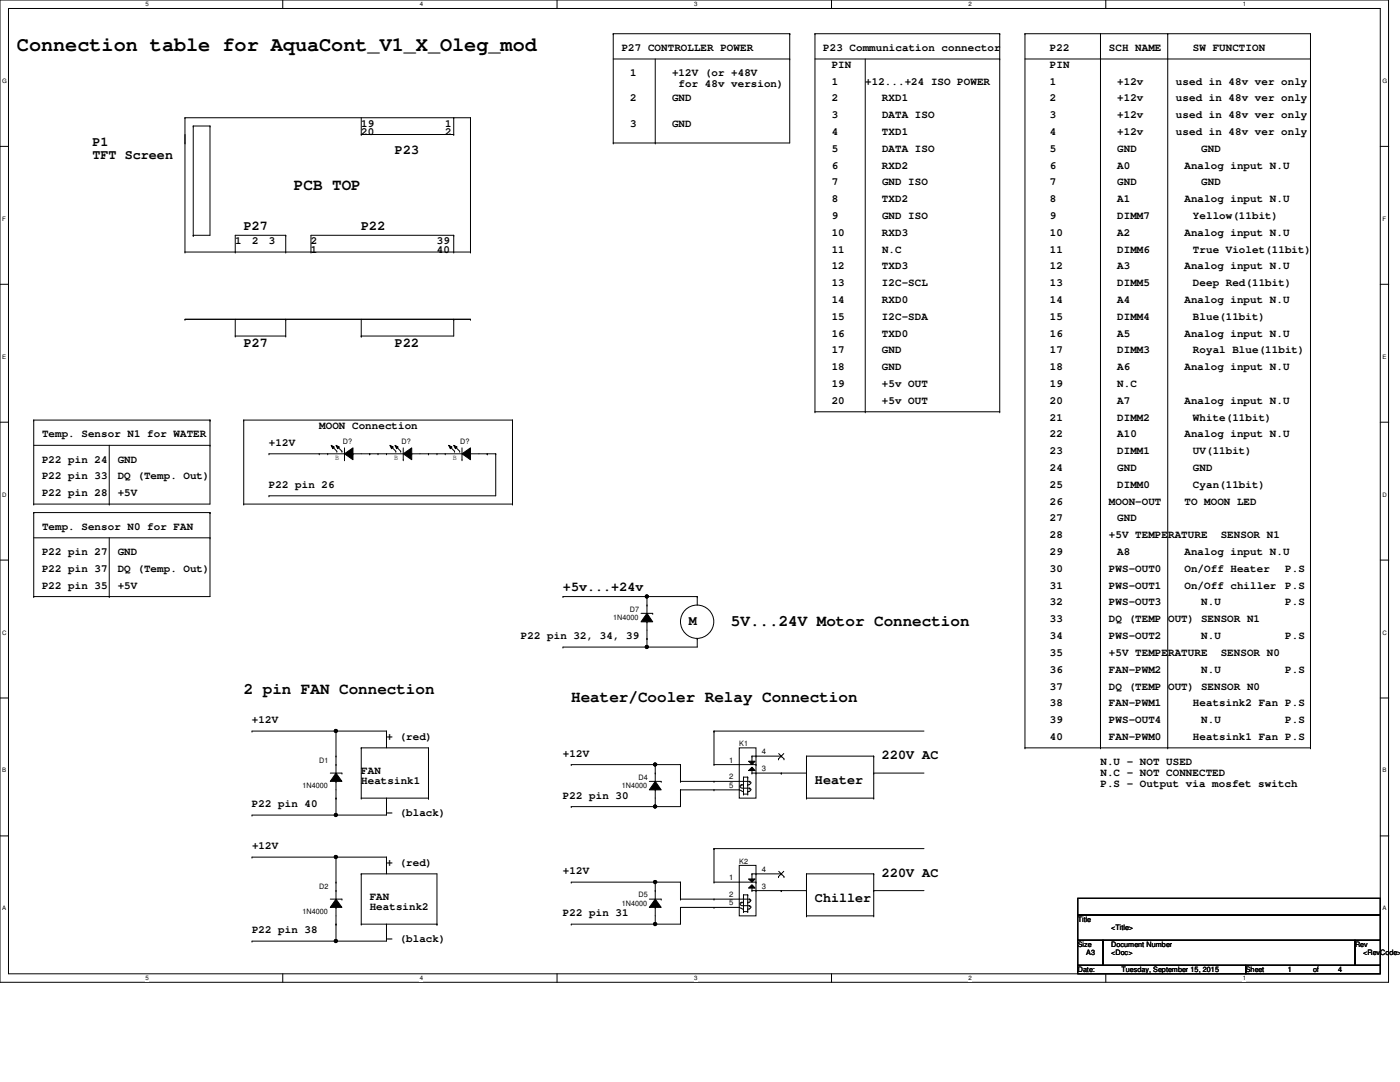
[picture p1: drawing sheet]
<svg xmlns="http://www.w3.org/2000/svg" width="279mm" height="216mm" viewBox="0 0 279 216" stroke-linecap="round" stroke-linejoin="round" font-family="sans-serif">
<path d="M0 0h277.1v196h-277.1zM1.7 1.7h273.8v192.6h-273.8z" fill="none" stroke="#000" stroke-width=".2"/>
<g fill="#fff">
<path d="M29 .2h.7v1.3h-.7z"/>
<path d="M29 194.5h.7v1.3h-.7z"/>
</g>
<path d="M56.4 0v1.7M56.4 194.3v1.7" fill="none" stroke="#000" stroke-width=".2"/>
<g fill="#fff">
<path d="M83.8 .2h.6v1.3h-.6z"/>
<path d="M83.8 194.5h.6v1.3h-.6z"/>
</g>
<path d="M111.2 0v1.7M111.2 194.3v1.7" fill="none" stroke="#000" stroke-width=".2"/>
<g fill="#fff">
<path d="M138.5 .2h.6v1.3h-.6z"/>
<path d="M138.5 194.5h.6v1.3h-.6z"/>
</g>
<path d="M165.9 0v1.7M165.9 194.3v1.7" fill="none" stroke="#000" stroke-width=".2"/>
<g fill="#fff">
<path d="M193.3 .2h.6v1.3h-.6z"/>
<path d="M193.3 194.5h.6v1.3h-.6z"/>
</g>
<path d="M220.7 0v1.7M220.7 194.3v1.7" fill="none" stroke="#000" stroke-width=".2"/>
<g fill="#fff">
<path d="M248 .2h.7v1.3h-.7z"/>
<path d="M248 194.5h.7v1.3h-.7z"/>
<path d="M.4 15.5h.9v1.3h-.9z"/>
<path d="M275.9 15.5h.9v1.3h-.9z"/>
<path d="M.4 43h.7v1.3h-.7z"/>
<path d="M275.9 43h.7v1.3h-.7z"/>
</g>
<path d="M0 29.2h1.7M275.5 29.2h1.7" fill="none" stroke="#000" stroke-width=".2"/>
<g fill="#fff">
<path d="M.4 70.5h.8v1.3h-.8z"/>
<path d="M275.9 70.5h.7v1.3h-.7z"/>
</g>
<path d="M0 56.7h1.7M275.5 56.7h1.7" fill="none" stroke="#000" stroke-width=".2"/>
<g fill="#fff">
<path d="M.4 98h.9v1.4h-.9z"/>
<path d="M275.9 98h.8v1.4h-.8z"/>
</g>
<path d="M0 84.2h1.7M275.5 84.2h1.7" fill="none" stroke="#000" stroke-width=".2"/>
<g fill="#fff">
<path d="M.4 125.5h.9v1.4h-.9z"/>
<path d="M275.9 125.5h.8v1.4h-.8z"/>
</g>
<path d="M0 111.8h1.7M275.5 111.8h1.7" fill="none" stroke="#000" stroke-width=".2"/>
<g fill="#fff">
<path d="M.4 153h.8v1.4h-.8z"/>
<path d="M275.9 153h.7v1.4h-.7z"/>
</g>
<path d="M0 139.3h1.7M275.5 139.3h1.7" fill="none" stroke="#000" stroke-width=".2"/>
<g fill="#fff">
<path d="M.4 180.6h.8v1.3h-.8z"/>
<path d="M275.9 180.6h.7v1.3h-.7z"/>
</g>
<g fill="none" stroke="#000" stroke-width=".2">
<path d="M122.4 6.7h.1M122.4 6.7h35.2M122.4 11.8h35.2M122.4 6.7v21.8M130.8 11.8v16.7M157.6 6.7h.1M157.6 11.8h.1M157.6 6.7v21.8h-35.2M162.6 6.7h.1M162.6 6.7h36.9M162.6 11.8h36.9M162.6 6.7v75.5"/>
<path d="M172.7 11.8v70.4M199.5 6.7h.1M199.5 11.8h.1M199.5 6.7v75.5M204.6 6.7h.1M204.6 6.7h56.9M204.6 6.7v142.5M204.6 11.8h56.9M219.6 6.7h.1M219.6 6.7v142.5M233 6.7h.1M233 6.7v142.5"/>
<path d="M261.5 6.7h.1M261.5 11.8h.1M261.5 6.7v142.5M36.9 23.5h.1M36.9 28.5h.1M36.9 23.5v26.8M36.9 23.5h57M38.6 25.1h.1M38.6 25.1v21.8M38.6 25.1h3.3M41.9 25.1h.1M41.9 25.1v21.8h-3.3"/>
<path d="M72.1 26.8h.1M72.1 23.5v3.3M72.1 26.8h18.5M90.6 26.8h.1M90.6 23.5h.1M90.6 23.5v3.3M93.9 23.5h.1M93.9 23.5v26.8M122.4 28.5h.1M130.8 28.5h.1M36.9 50.3h.1M36.9 50.3h57"/>
<path d="M38.6 46.9h.1M46.9 50.3h.1M57 46.9h.1M57 50.3h.1M57 46.9h-10.1v3.4M57 46.9v3.4M62.1 50.3h.1M90.6 46.9h.1M90.6 50.3h.1M90.6 46.9h-28.5v3.4M90.6 46.9v3.4M93.9 50.3h.1"/>
<path d="M36.9 63.7h.1M36.9 63.7h57M46.9 67.1h.1M46.9 63.7v3.4M46.9 67.1h10.1M57 67.1h.1M57 63.7h.1M57 63.7v3.4M72.1 67.1h.1M72.1 63.7v3.4M90.6 63.7h.1M90.6 63.7v3.4h-18.5"/>
<path d="M93.9 63.7h.1M6.7 83.8h.1M6.7 83.8v16.8M6.7 83.8h35.2M6.7 88.9h35.2M21.8 88.9v11.7M41.9 83.8h.1M41.9 88.9h.1M41.9 83.8v16.8h-35.2M48.6 83.8h.1M48.6 83.8h53.7M48.6 83.8v16.8"/>
<path d="M53.7 90.6h.1M53.7 98.9h.1M53.7 90.6h15M63.7 90.6h.1M65.4 90.6h.1M66.1 88.9l.6 .3-.3 .3zM66.3 89l.9 1M67.1 88.9l.6 .3-.3 .3zM67.2 90h.1M67.2 89l1 1M68.2 90h.1M68.7 90.6l1.7-1.2v2.3z"/>
<path d="M68.7 91.7h.1M68.7 89.4v2.3M70.4 90.6h.1M70.4 90.6h10.1M73.8 90.6h.1M75.4 90.6h.1M77.1 90.6h.1M77.8 88.9l.7 .3-.4 .3zM78 89l1 1M78.8 88.9l.7 .3-.3 .3zM79 90h.1M79 89l1 1"/>
<path d="M80 90h.1M80.5 90.6l1.7-1.2v2.3zM80.5 91.7h.1M80.5 89.4v2.3M82.2 90.6h.1M82.2 90.6h10M85.5 90.6h.1M87.2 90.6h.1M88.9 90.6h.1M89.5 88.9l.7 .3-.3 .3zM89.7 89l1 1M90.6 88.9l.6 .3-.3 .3z"/>
<path d="M90.7 90h.1M90.7 89l1 1M91.7 90h.1M92.2 90.6l1.7-1.2v2.3zM92.2 91.7h.1M92.2 89.4v2.3M93.9 90.6h.1M93.9 90.6h5M97.2 90.6h.1M98.9 90.6h.1M98.9 90.6v8.3h-45.2M102.3 83.8h.1"/>
<path d="M102.3 83.8v16.8M162.6 82.2h.1M162.6 82.2h36.9M172.7 82.2h.1M199.5 82.2h.1M6.7 119h.1M6.7 102.3h.1M6.7 100.6h.1M6.7 102.3h35.2M6.7 102.3v16.7M6.7 107.3h35.2M21.8 119h.1"/>
<path d="M21.8 100.6h.1M21.8 107.3v11.7M41.9 102.3h.1M41.9 107.3h.1M41.9 102.3v16.7h-35.2M48.6 100.6h.1M48.6 100.6h53.7M102.3 100.6h.1M112.4 119h.1M112.4 119h26.7M129.1 119h.1M129.1 119v3.4"/>
<path d="M139.1 119h.1M139.1 119v1.7M112.4 129.1h.1M127.9 122.4h2.4M129.1 122.4l1.2 1.7h-2.4zM129.1 129.1h.1M129.1 127.4h.1M129.1 124.1h.1M129.1 120.7h.1M129.1 124.1v5M130.3 122.4h.1M139.1 127.4h.1"/>
<path d="M139.1 127.4v1.7h-26.7M50.3 145.9h.1M50.3 145.9h26.8M65.9 154.3h2.3M67.1 154.3l1.1 1.6h-2.3zM67.1 145.9h.1M67.1 159.3h.1M67.1 155.9h.1M67.1 152.6h.1M67.1 150.9h.1M67.1 145.9v8.4M67.1 155.9v6.7"/>
<path d="M68.2 154.3h.1M72.1 149.2h.1M72.1 159.3h.1M72.1 149.2v10.1M72.1 149.2h13.4v10.1M72.1 159.3h13.4M77.1 145.9h.1M77.1 159.3h.1M77.1 145.9v3.3M77.1 159.3v3.3h-26.8M85.5 159.3h.1M114 152.6h.1"/>
<path d="M114 152.6h21.8M129.6 155.9h2.4M130.8 155.9l1.2 1.7h-2.4zM130.8 152.6h.1M130.8 157.6h.1M130.8 154.3h.1M130.8 152.6v3.3M130.8 157.6v3.4M132 155.9h.1M135.8 157.6h.1M135.8 152.6h.1M135.8 155.9h.1"/>
<path d="M135.8 157.6h11.7l.3 .2M135.8 157.6v3.4h-21.8M135.8 152.6v3.3M135.8 155.9h13.8M142.5 145.9h.1M142.5 152.6h.1M142.5 155.9h.1M142.5 157.6h.1M142.5 145.9h41.9M142.5 152.6h8.4M142.5 145.9v6.7M147.5 149.2h3.4v10.1h-3.4z"/>
<path d="M147.9 157.7l.3 .2M148 156.6h.1M148 156.6a.32 .32 0 0 0-.3 .3 .32 .32 0 0 0 .3 .3M148 156.6h.4M148 157.3h1.6M148.2 157.9h.2M148.4 158.5h.1M148.4 155.1h.1M148.4 157.9h.1M148.4 155.1v3.4M148.4 158.5h.8M148.4 155.1h.8"/>
<path d="M149.2 158.5h.1M149.2 155.1h.1M149.2 156.6h.1M149.2 157.9h.1M149.2 155.1v3.4M149.2 156.6h.4M149.2 157.9h.4M149.4 151.9h1.3l-.6 .7zM149.6 155.9h.1M149.6 157.3h.1M149.6 155.9a.32 .32 0 0 1 .3 .4 .32 .32 0 0 1-.4 .2M149.6 157.3a.32 .32 0 0 1 .3 .3 .32 .32 0 0 1-.4 .3"/>
<path d="M150.1 153.1l.6 .7h-1.3zM150.1 154.3h.1M150.1 150.9h.1M150.1 150.9h5.8M150.1 154.3h10.9M150.1 150.9v1M150.1 153.8v.5M150.9 154.3h.1M150.9 150.9h.1M150.9 152.6h.1M155.4 151.4h.1M155.4 150.4l1.1 1"/>
<path d="M155.9 154.3h.1M155.9 150.9h.1M156.4 150.4l-1 1M156.5 151.4h.1M161 159.3h.1M161 150.9h.1M161 159.3h13.4M161 150.9v8.4M161 150.9h13.4M174.4 159.3h.1M174.4 150.9h.1M174.4 154.3h.1"/>
<path d="M174.4 150.9v8.4M174.4 154.3h10M204.6 149.2h.1M204.6 149.2h56.9M219.6 149.2h.1M233 149.2h.1M261.5 149.2h.1M0 166.8h1.7M50.3 162.6h.1M50.3 171h.1M50.3 171h26.8M65.9 179.4h2.3"/>
<path d="M67.1 179.4l1.1 1.7h-2.3zM67.1 162.6h.1M67.1 171h.1M67.1 177.7h.1M67.1 176h.1M67.1 171v8.4M68.2 179.4h.1M72.1 174.4h.1M72.1 174.4v10M72.1 174.4h15.1v10M77.1 171h.1M77.1 171v3.4"/>
<path d="M114 161h.1M114 176h.1M114 176h21.8M129.6 179.4h2.4M130.8 179.4l1.2 1.7h-2.4zM130.8 161h.1M130.8 176h.1M130.8 177.7h.1M130.8 176v3.4M132 179.4h.1M135.8 176h.1M135.8 179.4h.1"/>
<path d="M135.8 176v3.4M135.8 179.4h13.8M142.5 169.3h.1M142.5 176h.1M142.5 179.4h.1M142.5 169.3v6.7M142.5 176h8.4M142.5 169.3h41.9M147.5 172.7h3.4v10.1h-3.4zM148.4 178.6h.1M148.4 178.6v3.3M148.4 178.6h.8"/>
<path d="M149.2 178.6h.1M149.2 178.6v3.3M149.4 175.4h1.3l-.6 .6zM149.6 179.4h.1M149.6 179.4l.3 .3-.4 .3M150.1 176.5l.6 .7h-1.3zM150.1 177.7h.1M150.1 174.4h.1M150.1 174.4h5.8M150.1 177.7h10.9M150.1 174.4v1M150.1 177.2v.5"/>
<path d="M150.9 177.7h.1M150.9 174.4h.1M150.9 176h.1M155.4 174.9h.1M155.4 173.9l1.1 1M155.9 177.7h.1M155.9 174.4h.1M156.4 173.9l-1 1M156.5 174.9h.1M161 174.4h.1M161 174.4h13.4M161 174.4v8.4"/>
<path d="M174.4 174.4h.1M174.4 177.7h.1M174.4 174.4v8.4M174.4 177.7h10M215.1 179.2h60.4v3.4h-60.4zM275.5 166.8h1.7M50.3 187.8h.1M67.1 187.8h.1M67.1 184.4h.1M67.1 181.1h.1M67.1 181.1v6.7M72.1 184.4h.1"/>
<path d="M72.1 184.4h15.1M77.1 184.4h.1M77.1 184.4v3.4h-26.8M87.2 184.4h.1M114 184.4h.1M130.8 184.4h.1M130.8 181.1h.1M130.8 181.1v3.3M135.8 181.1h.1M135.8 181.1h11.7l.3 .1M135.8 181.1v3.3h-21.8M142.5 181.1h.1"/>
<path d="M147.9 181.2l.3 .2M148 180h.1M148 180a.32 .32 0 0 0-.3 .3 .32 .32 0 0 0 .3 .4M148 180h.4M148 180.7h1.6M148.2 181.4h.2M148.4 181.9h.1M148.4 181.4h.1M148.4 181.9h.8M149.2 181.9h.1M149.2 180h.1M149.2 181.4h.1"/>
<path d="M149.2 180h.4M149.2 181.4h.4M149.6 180.7h.1M149.6 180.7a.32 .32 0 0 1 .3 .4 .32 .32 0 0 1-.4 .3M161 182.8h.1M161 182.8h13.4M174.4 182.8h.1M215.1 182.6h60.4v5h-60.4zM215.1 187.6h5v5h-5zM215.1 192.6h33.5v1.7h-33.5zM220.1 187.6h50.3v5h-50.3zM248.6 192.6h26.9v1.7h-26.9z"/>
<path d="M270.4 187.6h5.1v5h-5.1z"/>
<circle cx="129.1" cy="119" r=".32"/>
<circle cx="129.1" cy="129.1" r=".32"/>
<circle cx="139.1" cy="124.1" r="3.3"/>
<circle cx="67" cy="145.9" r=".32"/>
<circle cx="130.7" cy="152.5" r=".32"/>
<circle cx="67" cy="162.6" r=".32"/>
<circle cx="67" cy="171" r=".32"/>
<circle cx="130.7" cy="176" r=".32"/>
<circle cx="130.7" cy="160.9" r=".32"/>
<circle cx="67" cy="187.8" r=".32"/>
<circle cx="130.7" cy="184.4" r=".32"/>
</g>
<g fill="#000">
<path d="M149.4 151.9h1.3l-.6 .7zM150.1 153.1l.6 .7h-1.3zM149.4 175.4h1.3l-.6 .6zM150.1 176.5l.6 .7h-1.3z"/>
<path d="M66.1 88.9l.6 .3-.3 .3z" fill-rule="evenodd"/>
<path d="M67.1 88.9l.6 .3-.3 .3z" fill-rule="evenodd"/>
<path d="M68.7 90.6l1.7-1.2v2.3z" fill-rule="evenodd"/>
<path d="M77.8 88.9l.7 .3-.4 .3z" fill-rule="evenodd"/>
<path d="M78.8 88.9l.7 .3-.3 .3z" fill-rule="evenodd"/>
<path d="M80.5 90.6l1.7-1.2v2.3z" fill-rule="evenodd"/>
<path d="M89.5 88.9l.7 .3-.3 .3z" fill-rule="evenodd"/>
<path d="M90.6 88.9l.6 .3-.3 .3z" fill-rule="evenodd"/>
<path d="M92.2 90.6l1.7-1.2v2.3z" fill-rule="evenodd"/>
<path d="M129.1 122.4l1.2 1.7h-2.4z" fill-rule="evenodd"/>
<path d="M67.1 154.3l1.1 1.6h-2.3z" fill-rule="evenodd"/>
<path d="M130.8 155.9l1.2 1.7h-2.4z" fill-rule="evenodd"/>
<path d="M67.1 179.4l1.1 1.7h-2.3z" fill-rule="evenodd"/>
<path d="M130.8 179.4l1.2 1.7h-2.4z" fill-rule="evenodd"/>
<circle cx="129.1" cy="119" r=".32"/>
<circle cx="129.1" cy="129.1" r=".32"/>
<circle cx="67" cy="145.9" r=".32"/>
<circle cx="130.7" cy="152.5" r=".32"/>
<circle cx="67" cy="162.6" r=".32"/>
<circle cx="67" cy="171" r=".32"/>
<circle cx="130.7" cy="176" r=".32"/>
<circle cx="130.7" cy="160.9" r=".32"/>
<circle cx="67" cy="187.8" r=".32"/>
<circle cx="130.7" cy="184.4" r=".32"/>
</g>
<text font-size="4" x="3.4" y="10.1">Connection table for AquaCont_V1_X_Oleg_mod</text>
<g font-size="3.2">
<text x="58.7" y="37.8">PCB TOP</text>
<text x="145.9" y="125">5V...24V Motor Connection</text>
<text x="48.6" y="138.4">2 pin FAN Connection</text>
<text x="114" y="140.1">Heater/Cooler Relay Connection</text>
</g>
<g font-size="2.7">
<text x="18.5" y="29.1">P1</text>
<text x="18.5" y="31.7">TFT Screen</text>
<text x="78.8" y="30.8">P23</text>
<text x="48.6" y="45.8">P27</text>
<text x="72.1" y="45.8">P22</text>
<text x="48.6" y="69.3">P27</text>
<text x="78.8" y="69.3">P22</text>
<text x="112.4" y="117.9">+5v...+24v</text>
<text x="137.5" y="124.6">M</text>
<text x="176" y="151.5">220V AC</text>
<text x="162.6" y="156.5">Heater</text>
<text x="162.6" y="180">Chiller</text>
<text x="176" y="174.9">220V AC</text>
</g>
<g font-size="2.2">
<text x="124.1" y="10.2">P27 CONTROLLER POWER</text>
<text x="164.3" y="10.2">P23 Communication connector</text>
<text x="209.5" y="10.2">P22</text>
<text x="221.3" y="10.2">SCH NAME</text>
<text x="238.1" y="10.2">SW FUNCTION</text>
<text x="125.7" y="15.2">1</text>
<text x="134.1" y="15.2">+12V (or +48V</text>
<text x="135.4" y="17.4">for 48v version)</text>
<text x="166" y="13.5">PIN</text>
<text x="166" y="16.9">1</text>
<text x="172.7" y="16.9">+12...+24 ISO POWER</text>
<text x="209.5" y="13.5">PIN</text>
<text x="209.5" y="16.9">1</text>
<text x="223" y="16.9">+12v</text>
<text x="234.7" y="16.9">used in 48v ver only</text>
<text x="125.7" y="20.2">2</text>
<text x="134.1" y="20.2">GND</text>
<text x="166" y="20.2">2</text>
<text x="166" y="23.6">3</text>
<text x="176" y="20.2">RXD1</text>
<text x="176" y="23.6">DATA ISO</text>
<text x="209.5" y="20.2">2</text>
<text x="209.5" y="23.6">3</text>
<text x="223" y="23.6">+12v</text>
<text x="223" y="20.2">+12v</text>
<text x="234.7" y="20.2">used in 48v ver only</text>
<text x="234.7" y="23.6">used in 48v ver only</text>
<text x="72.1" y="26.9">20</text>
<text x="72.1" y="25.3">19</text>
<text x="88.9" y="25.3">1</text>
<text x="88.9" y="26.9">2</text>
<text x="125.7" y="25.3">3</text>
<text x="134.1" y="25.3">GND</text>
<text x="166" y="26.9">4</text>
<text x="176" y="26.9">TXD1</text>
<text x="209.5" y="26.9">4</text>
<text x="223" y="26.9">+12v</text>
<text x="234.7" y="26.9">used in 48v ver only</text>
<text x="166" y="30.3">5</text>
<text x="166" y="33.7">6</text>
<text x="176" y="33.7">RXD2</text>
<text x="176" y="30.3">DATA ISO</text>
<text x="209.5" y="30.3">5</text>
<text x="209.5" y="33.7">6</text>
<text x="223" y="30.3">GND</text>
<text x="223" y="33.7">A0</text>
<text x="236.4" y="33.7">Analog input N.U</text>
<text x="239.7" y="30.3">GND</text>
<text x="166" y="37">7</text>
<text x="166" y="40.3">8</text>
<text x="176" y="40.3">TXD2</text>
<text x="176" y="37">GND ISO</text>
<text x="209.5" y="37">7</text>
<text x="209.5" y="40.3">8</text>
<text x="223" y="40.3">A1</text>
<text x="223" y="37">GND</text>
<text x="236.4" y="40.3">Analog input N.U</text>
<text x="239.7" y="37">GND</text>
<text x="166" y="43.7">9</text>
<text x="166" y="47.1">10</text>
<text x="176" y="47.1">RXD3</text>
<text x="176" y="43.7">GND ISO</text>
<text x="209.5" y="43.7">9</text>
<text x="209.5" y="47.1">10</text>
<text x="223" y="43.7">DIMM7</text>
<text x="223" y="47.1">A2</text>
<text x="236.4" y="47.1">Analog input N.U</text>
<text x="238.1" y="43.7">Yellow(11bit)</text>
<text x="46.9" y="48.7">1</text>
<text x="50.3" y="48.7">2</text>
<text x="53.7" y="48.7">3</text>
<text x="62.1" y="50.4">1</text>
<text x="62.1" y="48.7">2</text>
<text x="87.2" y="48.7">39</text>
<text x="87.2" y="50.4">40</text>
<text x="166" y="50.4">11</text>
<text x="166" y="53.8">12</text>
<text x="176" y="53.8">TXD3</text>
<text x="176" y="50.4">N.C</text>
<text x="209.5" y="50.4">11</text>
<text x="209.5" y="53.8">12</text>
<text x="223" y="53.8">A3</text>
<text x="223" y="50.4">DIMM6</text>
<text x="236.4" y="53.8">Analog input N.U</text>
<text x="238.1" y="50.4">True Violet(11bit)</text>
<text x="166" y="57.1">13</text>
<text x="176" y="57.1">I2C-SCL</text>
<text x="209.5" y="57.1">13</text>
<text x="223" y="57.1">DIMM5</text>
<text x="238.1" y="57.1">Deep Red(11bit)</text>
<text x="166" y="60.5">14</text>
<text x="166" y="63.8">15</text>
<text x="176" y="60.5">RXD0</text>
<text x="176" y="63.8">I2C-SDA</text>
<text x="209.5" y="60.5">14</text>
<text x="209.5" y="63.8">15</text>
<text x="223" y="63.8">DIMM4</text>
<text x="223" y="60.5">A4</text>
<text x="236.4" y="60.5">Analog input N.U</text>
<text x="238.1" y="63.8">Blue(11bit)</text>
<text x="166" y="67.2">16</text>
<text x="166" y="70.5">17</text>
<text x="176" y="70.5">GND</text>
<text x="176" y="67.2">TXD0</text>
<text x="209.5" y="67.2">16</text>
<text x="209.5" y="70.5">17</text>
<text x="223" y="70.5">DIMM3</text>
<text x="223" y="67.2">A5</text>
<text x="236.4" y="67.2">Analog input N.U</text>
<text x="238.1" y="70.5">Royal Blue(11bit)</text>
<text x="166" y="73.9">18</text>
<text x="166" y="77.2">19</text>
<text x="176" y="73.9">GND</text>
<text x="176" y="77.2">+5v OUT</text>
<text x="209.5" y="73.9">18</text>
<text x="209.5" y="77.2">19</text>
<text x="223" y="77.2">N.C</text>
<text x="223" y="73.9">A6</text>
<text x="236.4" y="73.9">Analog input N.U</text>
<text x="166" y="80.6">20</text>
<text x="176" y="80.6">+5v OUT</text>
<text x="209.5" y="80.6">20</text>
<text x="209.5" y="83.9">21</text>
<text x="223" y="83.9">DIMM2</text>
<text x="223" y="80.6">A7</text>
<text x="236.4" y="80.6">Analog input N.U</text>
<text x="238.1" y="83.9">White(11bit)</text>
<text x="8.4" y="87.3">Temp. Sensor N1 for WATER</text>
<text x="53.7" y="89">+12V</text>
<text x="63.7" y="85.6">MOON Connection</text>
<text x="209.5" y="87.3">22</text>
<text x="223" y="87.3">A10</text>
<text x="236.4" y="87.3">Analog input N.U</text>
<text x="8.4" y="92.3">P22 pin 24</text>
<text x="8.4" y="95.7">P22 pin 33</text>
<text x="23.5" y="92.3">GND</text>
<text x="23.5" y="95.7">DQ (Temp. Out)</text>
<text x="209.5" y="90.6">23</text>
<text x="209.5" y="94">24</text>
<text x="223" y="90.6">DIMM1</text>
<text x="223" y="94">GND</text>
<text x="238.1" y="90.6">UV(11bit)</text>
<text x="238.1" y="94">GND</text>
<text x="8.4" y="99">P22 pin 28</text>
<text x="23.5" y="99">+5V</text>
<text x="53.7" y="97.4">P22 pin 26</text>
<text x="209.5" y="97.4">25</text>
<text x="209.5" y="100.7">26</text>
<text x="221.3" y="100.7">MOON-OUT</text>
<text x="223" y="97.4">DIMM0</text>
<text x="236.4" y="100.7">TO MOON LED</text>
<text x="238.1" y="97.4">Cyan(11bit)</text>
<text x="8.4" y="105.7">Temp. Sensor N0 for FAN</text>
<text x="209.5" y="104.1">27</text>
<text x="209.5" y="107.4">28</text>
<text x="221.3" y="107.4">+5V TEMPERATURE</text>
<text x="223" y="104.1">GND</text>
<text x="243.6" y="107.4">SENSOR N1</text>
<text x="8.4" y="110.7">P22 pin 27</text>
<text x="23.5" y="110.7">GND</text>
<text x="209.5" y="110.7">29</text>
<text x="223" y="110.7">A8</text>
<text x="236.4" y="110.7">Analog input N.U</text>
<text x="8.4" y="114.1">P22 pin 37</text>
<text x="8.4" y="117.5">P22 pin 35</text>
<text x="23.5" y="114.1">DQ (Temp. Out)</text>
<text x="23.5" y="117.5">+5V</text>
<text x="209.5" y="114.1">30</text>
<text x="209.5" y="117.5">31</text>
<text x="221.3" y="114.1">PWS-OUT0</text>
<text x="221.3" y="117.5">PWS-OUT1</text>
<text x="236.4" y="114.1">On/Off Heater</text>
<text x="236.4" y="117.5">On/Off chiller</text>
<text x="256.5" y="117.5">P.S</text>
<text x="256.5" y="114.1">P.S</text>
<text x="209.5" y="120.8">32</text>
<text x="209.5" y="124.2">33</text>
<text x="221.3" y="124.2">DQ (TEMP OUT) SENSOR N1</text>
<text x="221.3" y="120.8">PWS-OUT3</text>
<text x="239.7" y="120.8">N.U</text>
<text x="256.5" y="120.8">P.S</text>
<text x="104" y="127.5">P22 pin 32, 34, 39</text>
<text x="209.5" y="127.5">34</text>
<text x="209.5" y="130.9">35</text>
<text x="221.3" y="130.9">+5V TEMPERATURE</text>
<text x="221.3" y="127.5">PWS-OUT2</text>
<text x="239.7" y="127.5">N.U</text>
<text x="243.6" y="130.9">SENSOR N0</text>
<text x="256.5" y="127.5">P.S</text>
<text x="209.5" y="134.2">36</text>
<text x="209.5" y="137.6">37</text>
<text x="221.3" y="137.6">DQ (TEMP OUT) SENSOR N0</text>
<text x="221.3" y="134.2">FAN-PWM2</text>
<text x="239.7" y="134.2">N.U</text>
<text x="256.5" y="134.2">P.S</text>
<text x="209.5" y="140.9">38</text>
<text x="221.3" y="140.9">FAN-PWM1</text>
<text x="238.1" y="140.9">Heatsink2 Fan P.S</text>
<text x="50.3" y="144.3">+12V</text>
<text x="77.1" y="147.7">+ (red)</text>
<text x="209.5" y="144.3">39</text>
<text x="209.5" y="147.7">40</text>
<text x="221.3" y="144.3">PWS-OUT4</text>
<text x="221.3" y="147.7">FAN-PWM0</text>
<text x="238.1" y="147.7">Heatsink1 Fan P.S</text>
<text x="239.7" y="144.3">N.U</text>
<text x="256.5" y="144.3">P.S</text>
<text x="72.1" y="154.3">FAN</text>
<text x="112.4" y="151">+12V</text>
<text x="219.6" y="152.7">N.U - NOT USED</text>
<text x="219.6" y="154.8">N.C - NOT CONNECTED</text>
<text x="50.3" y="161">P22 pin 40</text>
<text x="72.1" y="156.5">Heatsink1</text>
<text x="112.4" y="159.4">P22 pin 30</text>
<text x="219.6" y="157">P.S - Output via mosfet switch</text>
<text x="77.1" y="162.7">- (black)</text>
<text x="50.3" y="169.4">+12V</text>
<text x="77.1" y="172.8">+ (red)</text>
<text x="73.8" y="179.5">FAN</text>
<text x="112.4" y="174.5">+12V</text>
<text x="73.8" y="181.7">Heatsink2</text>
<text x="112.4" y="182.8">P22 pin 31</text>
<text x="50.3" y="186.2">P22 pin 38</text>
<text x="77.1" y="187.9">- (black)</text>
</g>
<g font-size="1.5">
<text x="68.4" y="88.6">D?</text>
<text x="80.1" y="88.6">D?</text>
<text x="91.9" y="88.6">D?</text>
<text x="66.9" y="91.8">B</text>
<text x="78.7" y="91.8">B</text>
<text x="90.4" y="91.8">B</text>
<text x="122.4" y="123.7">1N4000</text>
<text x="125.7" y="122.1">D7</text>
<text x="147.5" y="148.9">K1</text>
<text x="63.7" y="152.2">D1</text>
<text x="127.4" y="155.6">D4</text>
<text x="145.5" y="152.2">1</text>
<text x="145.5" y="155.5">2</text>
<text x="152.1" y="150.5">4</text>
<text x="152.1" y="153.9">3</text>
<text x="60.4" y="157.3">1N4000</text>
<text x="124.1" y="157.3">1N4000</text>
<text x="145.5" y="157.2">5</text>
<text x="147.5" y="172.4">K2</text>
<text x="152.1" y="174">4</text>
<text x="63.7" y="177.4">D2</text>
<text x="127.4" y="179.1">D5</text>
<text x="145.5" y="175.6">1</text>
<text x="145.5" y="179">2</text>
<text x="152.1" y="177.3">3</text>
<text x="60.4" y="182.4">1N4000</text>
<text x="124.1" y="180.8">1N4000</text>
<text x="145.5" y="180.7">5</text>
<text x="215.1" y="183.9">Title</text>
<text x="221.8" y="185.6">&lt;Title&gt;</text>
<text x="215.1" y="189">Size</text>
<text x="216.8" y="190.6">A3</text>
<text x="221.8" y="190.6">&lt;Doc&gt;</text>
<text x="221.8" y="189">Document Number</text>
<text x="270.4" y="189">Rev</text>
<text x="272.1" y="190.6">&lt;RevCode&gt;</text>
<text x="215.1" y="194">Date:</text>
<text x="223.8" y="194">Tuesday, September 15, 2015</text>
<text x="248.6" y="194">Sheet</text>
<text x="257" y="194">1</text>
<text x="262" y="194">of</text>
<text x="267.1" y="194">4</text>
</g>
<g font-size="1.2">
<text x="29" y="1.3">5</text>
<text x="83.8" y="1.3">4</text>
<text x="138.5" y="1.3">3</text>
<text x="193.3" y="1.3">2</text>
<text x="248" y="1.3">1</text>
<text x=".4" y="16.6">G</text>
<text x="275.9" y="16.6">G</text>
<text x=".4" y="44.1">F</text>
<text x="275.9" y="44.1">F</text>
<text x=".4" y="71.6">E</text>
<text x="275.9" y="71.6">E</text>
<text x=".4" y="99.1">D</text>
<text x="275.9" y="99.1">D</text>
<text x=".4" y="126.6">C</text>
<text x="275.9" y="126.6">C</text>
<text x=".4" y="154.1">B</text>
<text x="275.9" y="154.1">B</text>
<text x=".4" y="181.7">A</text>
<text x="275.9" y="181.7">A</text>
<text x="29" y="195.6">5</text>
<text x="83.8" y="195.6">4</text>
<text x="138.5" y="195.6">3</text>
<text x="193.3" y="195.6">2</text>
<text x="248" y="195.6">1</text>
</g>
</svg>
